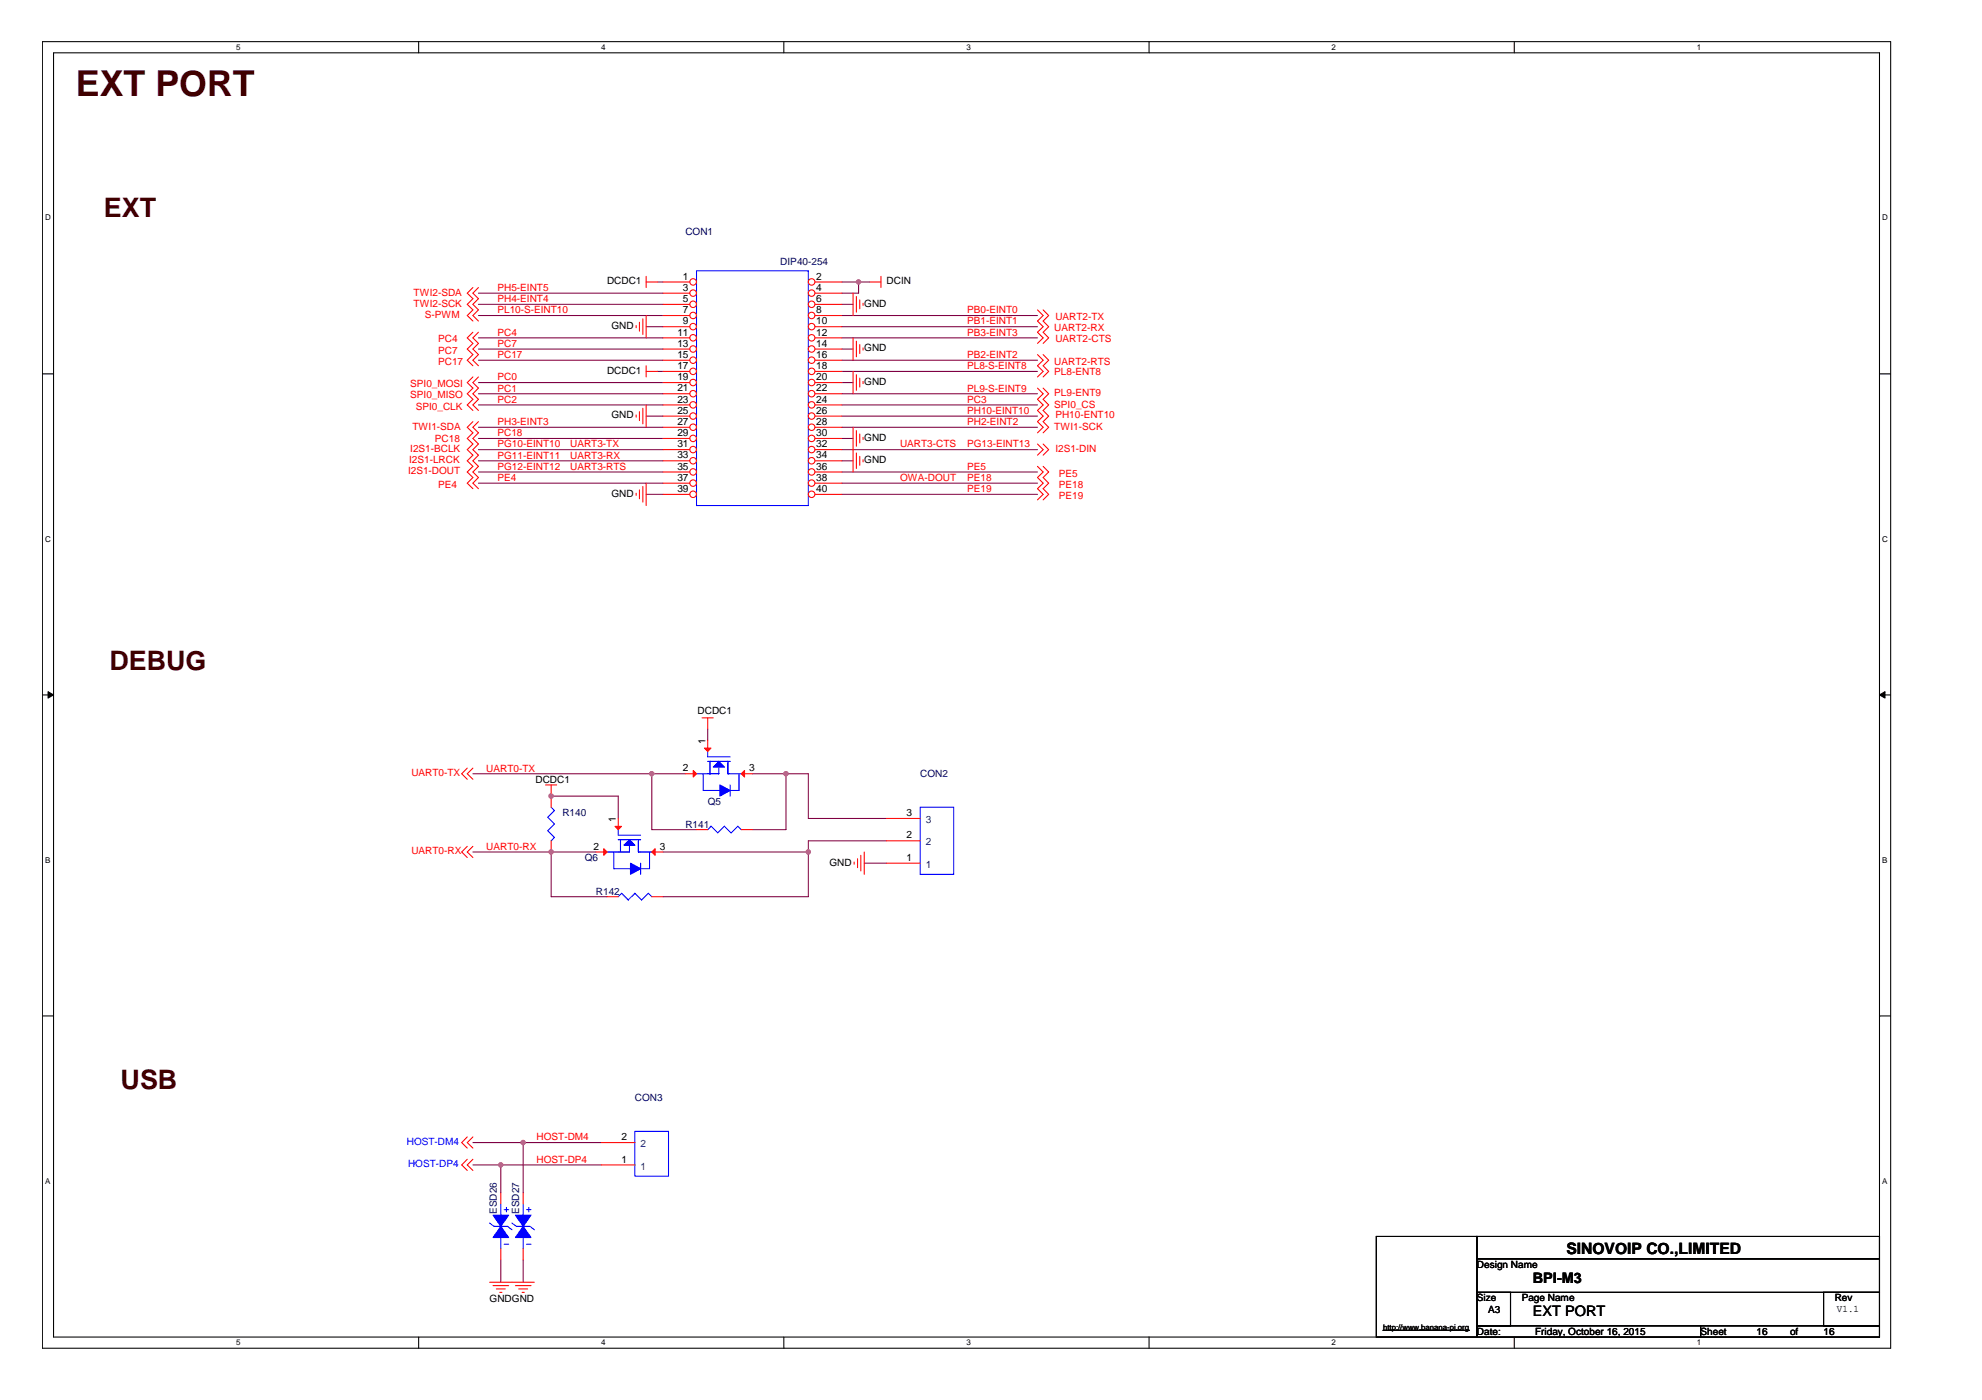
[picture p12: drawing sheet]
<svg xmlns="http://www.w3.org/2000/svg" width="297mm" height="210mm" viewBox="0 0 297 210" stroke-linecap="round" stroke-linejoin="round" font-family="sans-serif">
<path d="M6.3 6.2h277.1v195.9h-277.1zM8 7.9h273.7v192.6h-273.7z" fill="none" stroke="#000" stroke-width=".16"/>
<g fill="#fff">
<path d="M35.4 6.4h.7v1.4h-.7z"/>
<path d="M35.4 200.6h.7v1.4h-.7z"/>
</g>
<path d="M62.7 6.2v1.7M62.7 200.5v1.6" fill="none" stroke="#000" stroke-width=".16"/>
<g fill="#fff">
<path d="M90.1 6.4h.7v1.4h-.7z"/>
<path d="M90.1 200.6h.7v1.4h-.7z"/>
</g>
<path d="M117.5 6.2v1.7M117.5 200.5v1.6" fill="none" stroke="#000" stroke-width=".16"/>
<g fill="#fff">
<path d="M144.8 6.4h.7v1.4h-.7z"/>
<path d="M144.8 200.6h.7v1.4h-.7z"/>
</g>
<path d="M172.2 6.2v1.7M172.2 200.5v1.6" fill="none" stroke="#000" stroke-width=".16"/>
<g fill="#fff">
<path d="M199.6 6.4h.6v1.4h-.6z"/>
<path d="M199.6 200.6h.6v1.4h-.6z"/>
</g>
<path d="M226.9 6.2v1.7M226.9 200.5v1.6" fill="none" stroke="#000" stroke-width=".16"/>
<g fill="#fff">
<path d="M254.3 6.4h.7v1.4h-.7z"/>
<path d="M254.3 200.6h.7v1.4h-.7z"/>
<path d="M6.8 32h.8v1.3h-.8z"/>
<path d="M282.1 32h.9v1.3h-.9z"/>
<path d="M6.8 80.1h.8v1.4h-.8z"/>
<path d="M282.1 80.1h.9v1.4h-.9z"/>
</g>
<path d="M6.3 56.1h1.7M281.7 56.1h1.7" fill="none" stroke="#000" stroke-width=".16"/>
<g fill="#fff">
<path d="M6.8 128.3h.8v1.3h-.8z"/>
<path d="M282.1 128.3h.8v1.3h-.8z"/>
</g>
<path d="M6.3 104.2h1.7M281.7 104.2h1.7" fill="none" stroke="#000" stroke-width=".16"/>
<g fill="#000" stroke="#000" stroke-width=".15">
<path d="M7.2 103.7l.8 .5-.8 .5z" fill-rule="evenodd"/>
<path d="M281.7 104.2l.8-.5v1z" fill-rule="evenodd"/>
</g>
<g fill="#fff">
<path d="M6.8 176.4h.8v1.3h-.8z"/>
<path d="M282.1 176.4h.8v1.3h-.8z"/>
</g>
<path d="M6.3 152.3h1.7M281.7 152.3h1.7M206.3 185.4h15.1v15.1h-15.1zM221.4 185.4h60.3v3.3h-60.3zM221.4 188.7h60.3v5.1h-60.3zM221.4 193.8h5v5h-5zM221.4 198.8h33.5v1.7h-33.5zM254.9 198.8h26.8v1.7h-26.8zM273.3 193.8h8.4v5h-8.4z" fill="none" stroke="#000" stroke-width=".16"/>
<g fill="none" stroke="#800040" stroke-width=".16">
<path d="M71.7 44h27.7M71.7 45.6h27.7M71.7 47.3h27.7M71.7 52.3h27.7M71.7 57.4h27.7M71.7 59h27.7M71.7 50.7h27.7M71.7 54h27.7M96.8 49h2.6M98.5 42.3h.9M98.5 55.7h.9M126.2 42.3h4.2"/>
<path d="M126.2 45.6h1.6M126.2 47.3h29.3M126.2 49h29.3M126.2 55.7h29.3M126.2 52.3h1.6M126.2 57.4h1.6M126.2 59h29.3M126.2 50.7h29.3M126.2 54h29.3M128.7 42.3v1.7h-2.5M71.7 64.1h27.7M71.7 65.7h27.7"/>
<path d="M71.7 69.1h27.7M71.7 60.7h27.7M71.7 67.4h27.7M71.7 70.8h27.7M71.7 72.4h27.7M96.8 62.4h2.6M96.8 74.1h2.6M126.2 64.1h29.3M126.2 62.4h29.3M126.2 74.1h29.3M126.2 65.7h1.6M126.2 69.1h1.6"/>
<path d="M126.2 60.7h29.3M126.2 67.4h29.3M126.2 70.8h29.3M126.2 72.4h29.3M70.9 116h31.8M82.6 119.4h10.1v3.3M97.7 116v8.4h6.7M106.1 109.3v1.7M112.8 116h8.3v6.7h11.8M117.8 116v8.4h-5M70.9 127.7h18.4M82.6 127.7v6.7h8.4"/>
<path d="M99.4 127.7h21.7M129.5 129.4h3.4M132.9 126.1h-11.8v8.3h-21.7M70.9 174.7h19.2M70.9 171.3h19.2M75.1 174.7v4.1M78.4 171.3v7.5M75.1 188.9v3.3M78.4 188.9v3.3"/>
</g>
<g fill="#f0f" stroke="#f0f" stroke-width=".16">
<circle cx="128.7" cy="42.3" r=".33"/>
<circle cx="75" cy="174.6" r=".33"/>
<circle cx="78.4" cy="171.3" r=".33"/>
<circle cx="117.8" cy="116" r=".33"/>
<circle cx="82.6" cy="119.4" r=".33"/>
<circle cx="121.1" cy="127.7" r=".33"/>
<circle cx="82.6" cy="127.7" r=".33"/>
<circle cx="97.7" cy="116" r=".33"/>
</g>
<g fill="none" stroke="#f00" stroke-width=".16">
<path d="M70.9 43.1l-.9 .9 .9 .8-.9 .8 .9 .9-.9 .8 .9 .8M70.9 56.5l-.9 .9 .9 .8-.9 .8 .9 .9-.9 .8 .9 .8M70.9 49.8l-.9 .9 .9 .8-.9 .8 .9 .9-.9 .8 .9 .8M71.7 43.1l-.8 .9 .8 .8-.8 .8 .8 .9-.8 .8 .8 .8M71.7 56.5l-.8 .9 .8 .8-.8 .8 .8 .9-.8 .8 .8 .8M71.7 49.8l-.8 .9 .8 .8-.8 .8 .8 .9-.8 .8 .8 .8M95.3 48.8v.3M95.8 48.3v1.4M96.3 47.8v2.3M96.8 42.3h1.7M96.8 41.4v1.7M96.8 47.3v3.4"/>
<path d="M96.8 54.8v1.7M96.8 55.7h1.7M127.8 44v3.3M127.8 50.7v3.3M127.8 55.7v3.3M128.3 44.5v2.3M128.3 51.2v2.3M128.3 56.2v2.3M128.9 45v1.3M128.9 51.7v1.3M128.9 56.7v1.3M129.3 45.5v.3"/>
<path d="M129.3 52.2v.3M129.3 57.2v.3M130.4 42.3h1.6M132 41.4v1.7M155.5 58.2l.8 .8-.8 .9 .8 .8-.8 .8 .8 .9-.8 .8 .8 .9-.8 .8M155.5 46.5l.8 .8-.8 .8 .8 .9-.8 .8 .8 .9-.8 .8M155.5 53.2l.8 .8-.8 .8 .8 .9-.8 .8M156.3 58.2l.9 .8-.9 .9 .9 .8-.9 .8 .9 .9-.9 .8 .9 .9-.9 .8M156.3 46.5l.9 .8-.9 .8 .9 .9-.9 .8 .9 .9-.9 .8M156.3 53.2l.9 .8-.9 .8 .9 .9-.9 .8M70.9 63.2l-.9 .9 .9 .8-.9 .8 .9 .9-.9 .8 .9 .8-.9 .9 .9 .8-.9 .9 .9 .8-.9 .8 .9 .9M71.7 63.2l-.8 .9 .8 .8-.8 .8 .8 .9-.8 .8 .8 .8-.8 .9 .8 .8-.8 .9 .8 .8-.8 .8 .8 .9"/>
<path d="M95.3 62.2v.3M95.3 73.9v.4M95.8 61.7v1.4M95.8 73.4v1.4M96.3 61.2v2.4M96.3 72.9v2.4M96.8 60.7v3.4M96.8 72.4v3.4M127.8 64.1v6.7M128.3 64.6v2.3M128.3 67.9v2.4M128.9 65.1v1.3"/>
<path d="M128.9 68.4v1.4M129.3 65.6v.3M129.3 68.9v.4M155.5 66.6l.8 .8-.8 .8M155.5 69.9l.8 .9-.8 .8 .8 .8-.8 .9 .8 .8-.8 .8M156.3 66.6l.9 .8-.9 .8M156.3 69.9l.9 .9-.9 .8 .9 .8-.9 .9 .9 .8-.9 .8M70 115.2l-.8 .8 .8 .8M70.9 115.2l-.9 .8 .9 .8M81.8 117.7h1.6M82.6 117.7v1.7M102.7 116h1.7"/>
<path d="M105.2 107.6h1.7M106.1 107.6v1.7M106.1 111v1.7M111.1 116h1.7M70 126.9l-.8 .8 .8 .9M70.9 126.9l-.9 .8 .9 .9M89.3 127.7h1.7M91 134.4h1.7M92.7 122.7v1.7M97.7 134.4h1.7M97.7 127.7h1.7M128 129.2v.4"/>
<path d="M128.5 128.7v1.4M129 128.2v2.4M129.5 127.7v3.4M132.9 129.4h5M132.9 126.1h5M132.9 122.7h5M70 173.8l-.8 .9 .8 .8M70 170.5l-.8 .8 .8 .8M70.9 173.8l-.9 .9 .9 .8M70.9 170.5l-.9 .8 .9 .8M78.4 178.8v1.7M73.4 192.2h6.7"/>
<path d="M73.9 192.8h2.3M74.4 193.3h1.3M74.9 193.8h.3M77.2 192.8h2.4M77.7 193.3h1.4M78.2 193.8h.4M78.4 187.2v1.7"/>
</g>
<path d="M207.3 199.5h12.9" fill="none" stroke="#000" stroke-width=".18"/>
<g fill="none" stroke="#00f" stroke-width=".16">
<path d="M104.4 40.6h16.7v35.2h-16.7zM105.4 116v2.5h2.5M106.1 114.2h3.3M106.1 112.7v.8h3.3M106.4 114.2v1.8M107.7 115v1h-3.3M109.1 114.2v1.8h2M109.4 117.7v1.7M110.8 116v2.5h-1.4M92 127.7v2.5h2.5M92.7 134.4l.5-.5 1 1 1-1 1 1 1-1 .5 .5M92.7 125.9h3.3"/>
<path d="M92.7 124.4v.8h3.3M93 125.9v1.8M94.3 126.7v1h-3.3M95.7 125.9v1.8h2M96 129.4v1.7M97.3 127.7v2.5h-1.3M137.9 121h5v10.1h-5zM76.7 183.4l.7 .5h2l.7 .5M77.6 182.4h1.7M78.4 180.5v1.7M78.4 185.5v1.7M78.9 181.4h.7"/>
<path d="M78.9 186.5h.7M79.3 181v.7"/>
</g>
<g fill="#00f" stroke="#00f" stroke-width=".16">
<path d="M106.9 115l.8-.8 .9 .8z" fill-rule="evenodd"/>
<path d="M107.9 117.7l1.5 .8-1.5 .9z" fill-rule="evenodd"/>
<path d="M77.2 182.2h2.4l-1.2 1.7z" fill-rule="evenodd"/>
<path d="M78.4 183.9l1.2 1.6h-2.4z" fill-rule="evenodd"/>
<path d="M93.5 126.7l.8-.8 .9 .8z" fill-rule="evenodd"/>
<path d="M94.5 129.4l1.5 .8-1.5 .9z" fill-rule="evenodd"/>
</g>
<g fill="#f00" stroke="#f00" stroke-width=".16">
<path d="M105.6 112.2h1l-.5 .5z" fill-rule="evenodd"/>
<path d="M111.1 116l.5-.5v1z" fill-rule="evenodd"/>
<path d="M103.9 115.5l.5 .5-.5 .5z" fill-rule="evenodd"/>
<path d="M92.2 123.9h1l-.5 .5z" fill-rule="evenodd"/>
<path d="M98.2 127.2v1l-.5-.5z" fill-rule="evenodd"/>
<path d="M90.5 127.2l.5 .5-.5 .5z" fill-rule="evenodd"/>
</g>
<circle cx="103.9" cy="42.3" r=".49" fill="#fff" stroke="#f00" stroke-width=".16"/>
<path d="M99.4 42.3h4" fill="none" stroke="#f00" stroke-width=".16"/>
<circle cx="103.9" cy="43.9" r=".49" fill="#fff" stroke="#f00" stroke-width=".16"/>
<path d="M99.4 44h4" fill="none" stroke="#f00" stroke-width=".16"/>
<circle cx="103.9" cy="45.6" r=".49" fill="#fff" stroke="#f00" stroke-width=".16"/>
<path d="M99.4 45.6h4" fill="none" stroke="#f00" stroke-width=".16"/>
<circle cx="103.9" cy="47.3" r=".49" fill="#fff" stroke="#f00" stroke-width=".16"/>
<path d="M99.4 47.3h4" fill="none" stroke="#f00" stroke-width=".16"/>
<circle cx="103.9" cy="49" r=".49" fill="#fff" stroke="#f00" stroke-width=".16"/>
<path d="M99.4 49h4" fill="none" stroke="#f00" stroke-width=".16"/>
<circle cx="103.9" cy="50.6" r=".49" fill="#fff" stroke="#f00" stroke-width=".16"/>
<path d="M99.4 50.7h4" fill="none" stroke="#f00" stroke-width=".16"/>
<circle cx="103.9" cy="52.3" r=".49" fill="#fff" stroke="#f00" stroke-width=".16"/>
<path d="M99.4 52.3h4" fill="none" stroke="#f00" stroke-width=".16"/>
<circle cx="121.6" cy="42.3" r=".49" fill="#fff" stroke="#f00" stroke-width=".16"/>
<path d="M122.1 42.3h4.1" fill="none" stroke="#f00" stroke-width=".16"/>
<circle cx="121.6" cy="43.9" r=".49" fill="#fff" stroke="#f00" stroke-width=".16"/>
<path d="M122.1 44h4.1" fill="none" stroke="#f00" stroke-width=".16"/>
<circle cx="121.6" cy="45.6" r=".49" fill="#fff" stroke="#f00" stroke-width=".16"/>
<path d="M122.1 45.6h4.1" fill="none" stroke="#f00" stroke-width=".16"/>
<circle cx="121.6" cy="47.3" r=".49" fill="#fff" stroke="#f00" stroke-width=".16"/>
<path d="M122.1 47.3h4.1" fill="none" stroke="#f00" stroke-width=".16"/>
<circle cx="121.6" cy="49" r=".49" fill="#fff" stroke="#f00" stroke-width=".16"/>
<path d="M122.1 49h4.1" fill="none" stroke="#f00" stroke-width=".16"/>
<circle cx="121.6" cy="50.6" r=".49" fill="#fff" stroke="#f00" stroke-width=".16"/>
<path d="M122.1 50.7h4.1" fill="none" stroke="#f00" stroke-width=".16"/>
<circle cx="121.6" cy="52.3" r=".49" fill="#fff" stroke="#f00" stroke-width=".16"/>
<path d="M122.1 52.3h4.1" fill="none" stroke="#f00" stroke-width=".16"/>
<circle cx="103.9" cy="54" r=".49" fill="#fff" stroke="#f00" stroke-width=".16"/>
<path d="M99.4 54h4" fill="none" stroke="#f00" stroke-width=".16"/>
<circle cx="103.9" cy="55.7" r=".49" fill="#fff" stroke="#f00" stroke-width=".16"/>
<path d="M99.4 55.7h4" fill="none" stroke="#f00" stroke-width=".16"/>
<circle cx="103.9" cy="57.4" r=".49" fill="#fff" stroke="#f00" stroke-width=".16"/>
<path d="M99.4 57.4h4" fill="none" stroke="#f00" stroke-width=".16"/>
<circle cx="103.9" cy="59" r=".49" fill="#fff" stroke="#f00" stroke-width=".16"/>
<path d="M99.4 59h4" fill="none" stroke="#f00" stroke-width=".16"/>
<circle cx="103.9" cy="60.7" r=".49" fill="#fff" stroke="#f00" stroke-width=".16"/>
<path d="M99.4 60.7h4" fill="none" stroke="#f00" stroke-width=".16"/>
<circle cx="103.9" cy="62.4" r=".49" fill="#fff" stroke="#f00" stroke-width=".16"/>
<path d="M99.4 62.4h4" fill="none" stroke="#f00" stroke-width=".16"/>
<circle cx="121.6" cy="54" r=".49" fill="#fff" stroke="#f00" stroke-width=".16"/>
<path d="M122.1 54h4.1" fill="none" stroke="#f00" stroke-width=".16"/>
<circle cx="121.6" cy="55.7" r=".49" fill="#fff" stroke="#f00" stroke-width=".16"/>
<path d="M122.1 55.7h4.1" fill="none" stroke="#f00" stroke-width=".16"/>
<circle cx="121.6" cy="57.4" r=".49" fill="#fff" stroke="#f00" stroke-width=".16"/>
<path d="M122.1 57.4h4.1" fill="none" stroke="#f00" stroke-width=".16"/>
<circle cx="121.6" cy="59" r=".49" fill="#fff" stroke="#f00" stroke-width=".16"/>
<path d="M122.1 59h4.1" fill="none" stroke="#f00" stroke-width=".16"/>
<circle cx="121.6" cy="60.7" r=".49" fill="#fff" stroke="#f00" stroke-width=".16"/>
<path d="M122.1 60.7h4.1" fill="none" stroke="#f00" stroke-width=".16"/>
<circle cx="121.6" cy="62.4" r=".49" fill="#fff" stroke="#f00" stroke-width=".16"/>
<path d="M122.1 62.4h4.1" fill="none" stroke="#f00" stroke-width=".16"/>
<circle cx="103.9" cy="64.1" r=".49" fill="#fff" stroke="#f00" stroke-width=".16"/>
<path d="M99.4 64.1h4" fill="none" stroke="#f00" stroke-width=".16"/>
<circle cx="103.9" cy="65.7" r=".49" fill="#fff" stroke="#f00" stroke-width=".16"/>
<path d="M99.4 65.7h4" fill="none" stroke="#f00" stroke-width=".16"/>
<circle cx="103.9" cy="67.4" r=".49" fill="#fff" stroke="#f00" stroke-width=".16"/>
<path d="M99.4 67.4h4" fill="none" stroke="#f00" stroke-width=".16"/>
<circle cx="103.9" cy="69.1" r=".49" fill="#fff" stroke="#f00" stroke-width=".16"/>
<path d="M99.4 69.1h4" fill="none" stroke="#f00" stroke-width=".16"/>
<circle cx="103.9" cy="70.8" r=".49" fill="#fff" stroke="#f00" stroke-width=".16"/>
<path d="M99.4 70.8h4" fill="none" stroke="#f00" stroke-width=".16"/>
<circle cx="103.9" cy="72.4" r=".49" fill="#fff" stroke="#f00" stroke-width=".16"/>
<path d="M99.4 72.4h4" fill="none" stroke="#f00" stroke-width=".16"/>
<circle cx="103.9" cy="74.1" r=".49" fill="#fff" stroke="#f00" stroke-width=".16"/>
<path d="M99.4 74.1h4" fill="none" stroke="#f00" stroke-width=".16"/>
<circle cx="121.6" cy="64.1" r=".49" fill="#fff" stroke="#f00" stroke-width=".16"/>
<path d="M122.1 64.1h4.1" fill="none" stroke="#f00" stroke-width=".16"/>
<circle cx="121.6" cy="65.7" r=".49" fill="#fff" stroke="#f00" stroke-width=".16"/>
<path d="M122.1 65.7h4.1" fill="none" stroke="#f00" stroke-width=".16"/>
<circle cx="121.6" cy="67.4" r=".49" fill="#fff" stroke="#f00" stroke-width=".16"/>
<path d="M122.1 67.4h4.1" fill="none" stroke="#f00" stroke-width=".16"/>
<circle cx="121.6" cy="69.1" r=".49" fill="#fff" stroke="#f00" stroke-width=".16"/>
<path d="M122.1 69.1h4.1" fill="none" stroke="#f00" stroke-width=".16"/>
<circle cx="121.6" cy="70.8" r=".49" fill="#fff" stroke="#f00" stroke-width=".16"/>
<path d="M122.1 70.8h4.1" fill="none" stroke="#f00" stroke-width=".16"/>
<circle cx="121.6" cy="72.4" r=".49" fill="#fff" stroke="#f00" stroke-width=".16"/>
<path d="M122.1 72.4h4.1" fill="none" stroke="#f00" stroke-width=".16"/>
<circle cx="121.6" cy="74.1" r=".49" fill="#fff" stroke="#f00" stroke-width=".16"/>
<path d="M122.1 74.1h4.1M82.6 119.4v1.6M82.6 126.1v1.6M104.4 124.4h1.7M111.1 124.4h1.7M75.1 178.8v1.7M90.1 174.7h5.1M90.1 171.3h5.1M75.1 187.2v1.7" fill="none" stroke="#f00" stroke-width=".16"/>
<g fill="#00f" stroke="#00f" stroke-width=".16">
<path d="M73.9 182.2h2.3l-1.1 1.7z" fill-rule="evenodd"/>
<path d="M75.1 183.9l1.1 1.6h-2.3z" fill-rule="evenodd"/>
</g>
<path d="M82.6 121l.5 .5-1 1 1 1-1 1 1 1.1-.5 .5M106.1 124.4l.5-.5 1 1 1-1 1 1 1-1 .5 .5M95.2 169.6h5v6.7h-5zM73.4 183.4l.6 .5h2.1l.6 .5M74.2 182.4h1.7M75.1 180.5v1.7M75.1 185.5v1.7M75.6 181.4h.6M75.6 186.5h.6M75.9 181v.7" fill="none" stroke="#00f" stroke-width=".16"/>
<g fill="#f0f" stroke="#f0f" stroke-width=".16">
<circle cx="128.7" cy="42.3" r=".33"/>
<circle cx="75" cy="174.6" r=".33"/>
<circle cx="78.4" cy="171.3" r=".33"/>
<circle cx="117.8" cy="116" r=".33"/>
<circle cx="82.6" cy="119.4" r=".33"/>
<circle cx="121.1" cy="127.7" r=".33"/>
<circle cx="82.6" cy="127.7" r=".33"/>
<circle cx="97.7" cy="116" r=".33"/>
</g>
<text font-size="5.4" fill="#400000" x="11.4" y="14.4">EXT PORT</text>
<g font-size="4" fill="#400000">
<text x="15.6" y="32.6">EXT</text>
<text x="16.4" y="100.5">DEBUG</text>
<text x="18.1" y="163.3">USB</text>
</g>
<text font-size="2.3" x="234.8" y="188">SINOVOIP CO.,LIMITED</text>
<g font-size="2.2">
<text x="229.7" y="197.4">EXT PORT</text>
<text x="229.7" y="192.4">BPI-M3</text>
</g>
<g font-size="1.5" fill="#000080">
<text x="102.7" y="35.3">CON1</text>
<text x="116.9" y="39.8">DIP40-254</text>
<text x="137.9" y="116.5">CON2</text>
<text x="84.3" y="122.4">R140</text>
<text x="102.7" y="124.1">R141</text>
<text x="106.1" y="120.7">Q5</text>
<text x="87.6" y="129.1">Q6</text>
<text x="89.3" y="134.1">R142</text>
<text x="95.2" y="165.1">CON3</text>
<text x="74.4" y="182" transform="rotate(-90 74.4 182)">ESD26</text>
<text x="77.8" y="182" transform="rotate(-90 77.8 182)">ESD27</text>
</g>
<g font-size="1.5">
<text x="102.4" y="41.9">1</text>
<text x="122.3" y="41.9">2</text>
<text x="91" y="42.6">DCDC1</text>
<text x="102.4" y="43.6">3</text>
<text x="102.4" y="45.3">5</text>
<text x="102.4" y="47">7</text>
<text x="122.3" y="43.6">4</text>
<text x="122.3" y="45.3">6</text>
<text x="122.3" y="47">8</text>
<text x="129.5" y="46">GND</text>
<text x="132.9" y="42.6">DCIN</text>
<text x="91.7" y="49.3">GND</text>
<text x="101.5" y="50.3">11</text>
<text x="101.5" y="52">13</text>
<text x="101.5" y="53.7">15</text>
<text x="102.4" y="48.6">9</text>
<text x="122.3" y="48.6">10</text>
<text x="122.3" y="50.3">12</text>
<text x="122.3" y="52">14</text>
<text x="122.3" y="53.7">16</text>
<text x="129.5" y="52.7">GND</text>
<text x="91" y="56">DCDC1</text>
<text x="101.5" y="55.3">17</text>
<text x="101.5" y="57">19</text>
<text x="101.5" y="58.7">21</text>
<text x="122.3" y="55.3">18</text>
<text x="122.3" y="57">20</text>
<text x="122.3" y="58.7">22</text>
<text x="129.5" y="57.7">GND</text>
<text x="91.7" y="62.7">GND</text>
<text x="101.5" y="60.4">23</text>
<text x="101.5" y="62">25</text>
<text x="101.5" y="63.7">27</text>
<text x="101.5" y="65.4">29</text>
<text x="122.3" y="60.4">24</text>
<text x="122.3" y="62">26</text>
<text x="122.3" y="63.7">28</text>
<text x="122.3" y="65.4">30</text>
<text x="101.5" y="67.1">31</text>
<text x="101.5" y="68.7">33</text>
<text x="101.5" y="70.4">35</text>
<text x="122.3" y="67.1">32</text>
<text x="122.3" y="68.7">34</text>
<text x="122.3" y="70.4">36</text>
<text x="129.5" y="66.1">GND</text>
<text x="129.5" y="69.4">GND</text>
<text x="91.7" y="74.5">GND</text>
<text x="101.5" y="72.1">37</text>
<text x="101.5" y="73.8">39</text>
<text x="122.3" y="72.1">38</text>
<text x="122.3" y="73.8">40</text>
<text x="104.5" y="107">DCDC1</text>
<text x="105.7" y="111.5" transform="rotate(-90 105.7 111.5)">1</text>
<text x="80.3" y="117.4">DCDC1</text>
<text x="102.4" y="115.7">2</text>
<text x="112.3" y="115.7">3</text>
<text x="92.3" y="123.2" transform="rotate(-90 92.3 123.2)">1</text>
<text x="135.9" y="125.7">2</text>
<text x="135.9" y="122.4">3</text>
<text x="89" y="127.4">2</text>
<text x="98.9" y="127.4">3</text>
<text x="124.3" y="129.8">GND</text>
<text x="135.9" y="129.1">1</text>
<text x="93.1" y="171">2</text>
<text x="93.1" y="174.3">1</text>
<text x="221.4" y="190.1">Design Name</text>
<text x="73.4" y="195.3">GNDGND</text>
<text x="221.4" y="195.1">Size</text>
<text x="223" y="196.8">A3</text>
<text x="228.1" y="195.1">Page Name</text>
<text x="275" y="195.1">Rev</text>
<text x="275.3" y="196.8">V1.1</text>
<text x="221.4" y="200.1">Date:</text>
<text x="230.1" y="200.1">Friday, October 16, 2015</text>
<text x="254.9" y="200.1">Sheet</text>
<text x="263.2" y="200.1">16</text>
<text x="268.3" y="200.1">of</text>
<text x="273.3" y="200.1">16</text>
</g>
<g font-size="1.5" fill="#f00">
<text x="62" y="44.3">TWI2-SDA</text>
<text x="62" y="46">TWI2-SCK</text>
<text x="63.7" y="47.7">S-PWM</text>
<text x="74.6" y="43.6">PH5-EINT5</text>
<text x="74.6" y="45.3">PH4-EINT4</text>
<text x="74.6" y="47">PL10-S-EINT10</text>
<text x="144.9" y="47">PB0-EINT0</text>
<text x="158.2" y="48">UART2-TX</text>
<text x="65.7" y="51.3">PC4</text>
<text x="65.7" y="53">PC7</text>
<text x="74.6" y="50.3">PC4</text>
<text x="74.6" y="52">PC7</text>
<text x="74.6" y="53.7">PC17</text>
<text x="144.9" y="50.3">PB3-EINT3</text>
<text x="144.9" y="48.6">PB1-EINT1</text>
<text x="144.9" y="53.7">PB2-EINT2</text>
<text x="158" y="49.7">UART2-RX</text>
<text x="158.2" y="51.3">UART2-CTS</text>
<text x="61.5" y="58">SPI0_MOSI</text>
<text x="61.5" y="59.7">SPI0_MISO</text>
<text x="65.7" y="54.7">PC17</text>
<text x="74.6" y="57">PC0</text>
<text x="74.6" y="58.7">PC1</text>
<text x="144.9" y="58.7">PL9-S-EINT9</text>
<text x="144.9" y="55.4">PL8-S-EINT8</text>
<text x="158" y="54.7">UART2-RTS</text>
<text x="158" y="59.4">PL9-ENT9</text>
<text x="158" y="56.2">PL8-ENT8</text>
<text x="61.8" y="64.4">TWI1-SDA</text>
<text x="62.3" y="61.4">SPI0_CLK</text>
<text x="74.6" y="63.7">PH3-EINT3</text>
<text x="74.6" y="60.4">PC2</text>
<text x="74.6" y="65.4">PC18</text>
<text x="144.9" y="63.7">PH2-EINT2</text>
<text x="144.9" y="60.4">PC3</text>
<text x="144.9" y="62.1">PH10-EINT10</text>
<text x="158" y="64.4">TWI1-SCK</text>
<text x="158" y="61.2">SPI0_CS</text>
<text x="158.2" y="62.7">PH10-ENT10</text>
<text x="61.2" y="71.1">I2S1-DOUT</text>
<text x="61.3" y="69.4">I2S1-LRCK</text>
<text x="61.5" y="67.8">I2S1-BCLK</text>
<text x="65.2" y="66.3">PC18</text>
<text x="74.6" y="70.4">PG12-EINT12</text>
<text x="74.6" y="68.8">PG11-EINT11</text>
<text x="74.6" y="67.1">PG10-EINT10</text>
<text x="85.4" y="70.4">UART3-RTS</text>
<text x="85.4" y="68.8">UART3-RX</text>
<text x="85.4" y="67.1">UART3-TX</text>
<text x="134.9" y="67.1">UART3-CTS</text>
<text x="144.9" y="67.1">PG13-EINT13</text>
<text x="144.9" y="70.4">PE5</text>
<text x="158.2" y="67.8">I2S1-DIN</text>
<text x="158.7" y="71.5">PE5</text>
<text x="65.7" y="73.1">PE4</text>
<text x="74.6" y="72.1">PE4</text>
<text x="134.9" y="72.1">OWA-DOUT</text>
<text x="144.9" y="72.1">PE18</text>
<text x="144.9" y="73.8">PE19</text>
<text x="158.7" y="73.1">PE18</text>
<text x="158.7" y="74.8">PE19</text>
<text x="61.6" y="116.4">UART0-TX</text>
<text x="72.9" y="115.7">UART0-TX</text>
<text x="61.6" y="128.1">UART0-RX</text>
<text x="72.9" y="127.4">UART0-RX</text>
<text x="80.4" y="171">HOST-DM4</text>
<text x="80.4" y="174.3">HOST-DP4</text>
</g>
<g font-size="1.5" fill="#004080">
<text x="138.7" y="123.4">3</text>
<text x="138.7" y="130.1">1</text>
<text x="138.7" y="126.8">2</text>
<text x="96" y="172">2</text>
<text x="96" y="175.3">1</text>
</g>
<g font-size="1.5" fill="#00f">
<text x="61" y="171.7">HOST-DM4</text>
<text x="61.2" y="175">HOST-DP4</text>
</g>
<g font-size="1.2">
<text x="35.4" y="7.5">5</text>
<text x="90.1" y="7.5">4</text>
<text x="144.8" y="7.5">3</text>
<text x="199.6" y="7.5">2</text>
<text x="254.3" y="7.5">1</text>
<text x="6.8" y="33.1">D</text>
<text x="282.1" y="33.1">D</text>
<text x="6.8" y="81.2">C</text>
<text x="282.1" y="81.2">C</text>
<text x="6.8" y="129.3">B</text>
<text x="282.1" y="129.3">B</text>
<text x="6.8" y="177.5">A</text>
<text x="282.1" y="177.5">A</text>
<text x="35.4" y="201.7">5</text>
<text x="90.1" y="201.7">4</text>
<text x="144.8" y="201.7">3</text>
<text x="199.6" y="201.7">2</text>
<text x="207.3" y="199.3">http://www.banana-pi.org</text>
<text x="254.3" y="201.7">1</text>
</g>
</svg>
